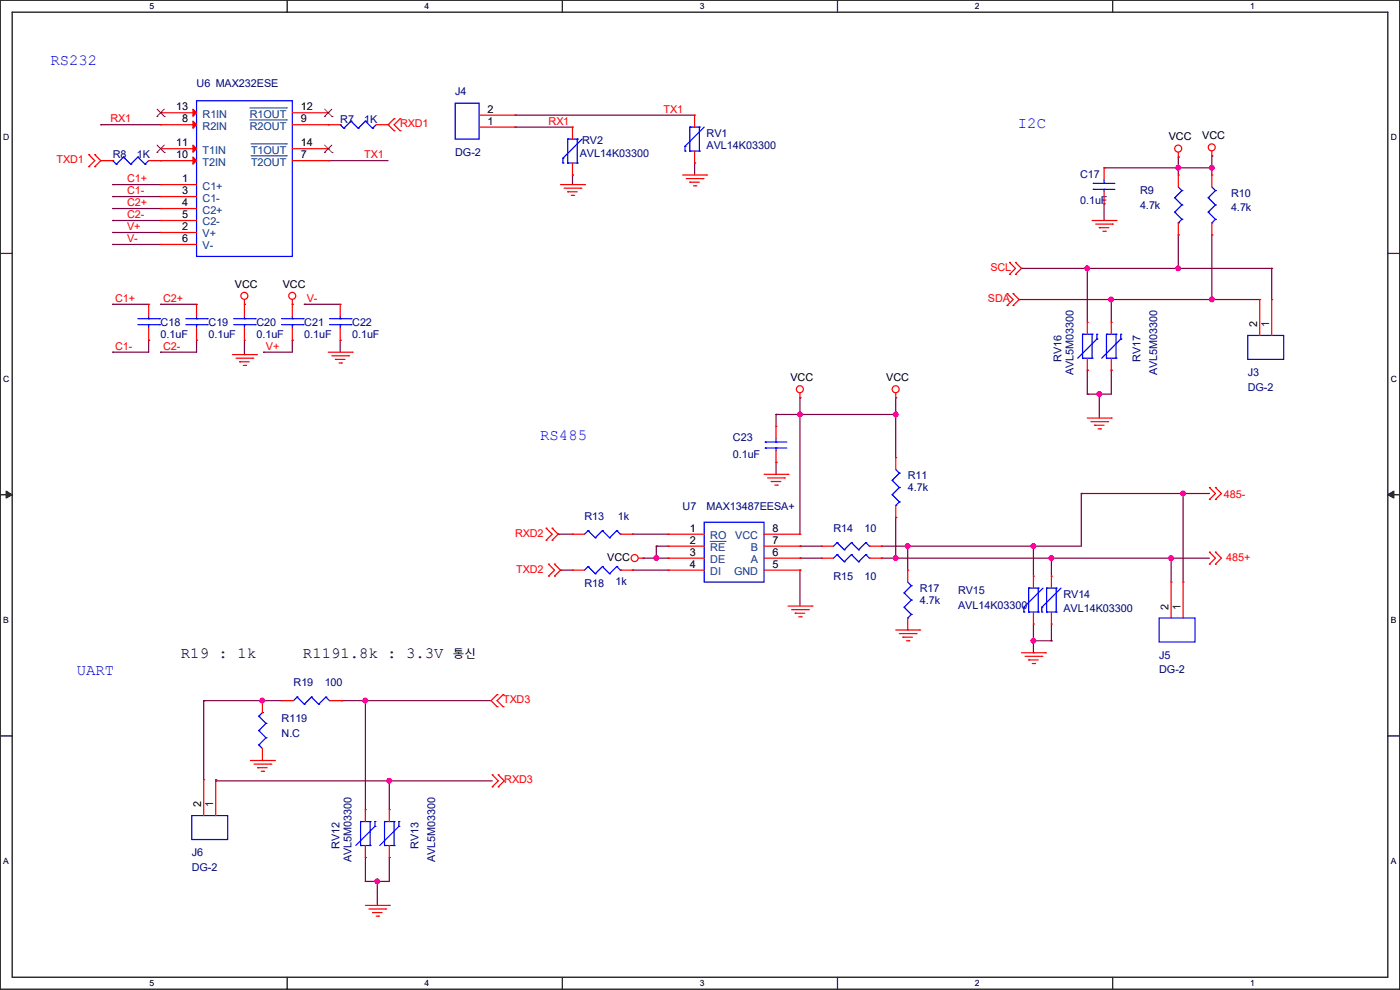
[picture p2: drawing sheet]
<svg xmlns="http://www.w3.org/2000/svg" width="297mm" height="210mm" viewBox="0 0 297 210" stroke-linecap="round" stroke-linejoin="round" font-family="sans-serif">
<path d="M0 0h297v209.8h-297zM2.6 2.6h291.8v204.7h-291.8z" fill="none" stroke="#000" stroke-width=".25"/>
<g fill="#fff">
<path d="M31.7 .3h1v2h-1z"/>
<path d="M31.7 207.6h1v1.9h-1z"/>
</g>
<path d="M60.9 0v2.6M60.9 207.3v2.5" fill="none" stroke="#000" stroke-width=".25"/>
<g fill="#fff">
<path d="M90.1 .3h1v2h-1z"/>
<path d="M90.1 207.6h1v1.9h-1z"/>
</g>
<path d="M119.3 0v2.6M119.3 207.3v2.5" fill="none" stroke="#000" stroke-width=".25"/>
<g fill="#fff">
<path d="M148.5 .3h.9v2h-.9z"/>
<path d="M148.5 207.6h.9v1.9h-.9z"/>
</g>
<path d="M177.7 0v2.6M177.7 207.3v2.5" fill="none" stroke="#000" stroke-width=".25"/>
<g fill="#fff">
<path d="M206.8 .3h1v2h-1z"/>
<path d="M206.8 207.6h1v1.9h-1z"/>
</g>
<path d="M236.1 0v2.6M236.1 207.3v2.5" fill="none" stroke="#000" stroke-width=".25"/>
<g fill="#fff">
<path d="M265.2 .3h1v2h-1z"/>
<path d="M265.2 207.6h1v1.9h-1z"/>
<path d="M.7 28.2h1.2v1.9h-1.2z"/>
<path d="M295.1 28.2h1.2v1.9h-1.2z"/>
<path d="M.7 79.3h1.2v2h-1.2z"/>
<path d="M295.1 79.3h1.2v2h-1.2z"/>
</g>
<path d="M0 53.8h2.6M294.4 53.8h2.6" fill="none" stroke="#000" stroke-width=".25"/>
<g fill="#fff">
<path d="M.7 130.5h1.2v2h-1.2z"/>
<path d="M295.1 130.5h1.1v2h-1.1z"/>
</g>
<path d="M0 104.9h2.6M294.4 104.9h2.6" fill="none" stroke="#000" stroke-width=".25"/>
<path d="M1.3 104.2l1.3 .7-1.3 .8zM294.4 104.9l1.3-.7v1.5z" fill="#000" stroke="#000" stroke-width=".21"/>
<g fill="#fff">
<path d="M.7 181.7h1.2v2h-1.2z"/>
<path d="M295.1 181.7h1.1v2h-1.1z"/>
</g>
<path d="M0 156.1h2.6M294.4 156.1h2.6" fill="none" stroke="#000" stroke-width=".25"/>
<g fill="none" stroke="#800040" stroke-width=".25">
<path d="M21.4 26.5h.1M21.4 26.5h12.7M23.9 39.2h.1M23.9 39.2h10.2M69.6 34.1h.1M69.6 34.1h12.7M109.3 24.4h.1M109.3 27h.1M109.3 24.4h38.1M109.3 27h12.2M121.5 37.1h.1M121.5 37.1v2.1"/>
<path d="M147.4 34.6h.1M147.4 34.6v2.5M234.2 35.6h.1M234.2 35.6h22.9M250 33.3h.1M250 35.6h.1M250 33.3v3.8M257.1 35.6h.1M257.1 33.1h.1M257.1 33.1v4M23.9 41.7h.1M23.9 44.2h.1"/>
<path d="M23.9 46.8h.1M23.9 49.3h.1M23.9 51.9h.1M23.9 41.7h10.2M23.9 44.2h10.2M23.9 46.8h10.2M23.9 49.3h10.2M23.9 51.9h10.2M216.7 56.9h.1M216.7 56.9h53.1M230.7 56.9h.1M230.7 56.9v11.5"/>
<path d="M234.2 43.2h.1M234.2 43.2v3.6M250 56.9h.1M250 49.8h.1M250 49.8v7.1M257.1 49.8h.1M257.1 49.8v13.7M269.8 56.9h.1M269.8 56.9v6.6M23.9 64.6h.1M23.9 74.7h.1M23.9 64.6h7.6"/>
<path d="M31.5 72.2h.1M31.5 72.2v2.5h-7.6M34.1 64.6h.1M34.1 74.7h.1M34.1 64.6h7.6M41.7 72.2h.1M41.7 72.2v2.5h-7.6M51.9 75.2h.1M51.9 72.2v3M55.9 74.7h.1M62 72.2h.1M62 72.2v2.5h-6.1"/>
<path d="M64.6 64.6h.1M64.6 64.6h7.6M72.2 72.2h.1M72.2 72.2v2.5M216.2 63.5h.1M216.2 63.5h51.1M230.7 78.5h.1M230.7 78.5v5.1M235.8 63.5h.1M235.8 78.5h.1M235.8 78.5v5.1h-5.1M235.8 63.5v4.9"/>
<path d="M257.1 63.5h.1M164.6 87.9h.1M164.6 98.1h.1M164.6 87.9h25.4M164.6 87.9v2.6M164.6 98.1v2.5M169.7 87.9h.1M169.7 84.4h.1M169.7 84.4v28.9M190 87.9h.1M190 84.4h.1M190 84.4v12.7"/>
<path d="M230.7 83.6h.1M233.2 83.6h.1M233.2 83.6v5.1M118.4 113.3h.1M118.4 113.3h3.1M134.2 113.3h.1M134.2 113.3h7.6M136.4 118.4h.1M136.4 118.4h5.4M139.2 115.9h.1M139.2 118.4h.1M139.2 115.9v2.5"/>
<path d="M139.2 115.9h2.6M169.7 115.9h.1M169.7 118.4h.1M169.7 115.9h4.6M169.7 118.4h4.6M187 115.9h.1M187 118.4h.1M187 118.4h69.6M190 109.8h.1M190 118.4h.1M190 109.8v8.6M192.6 115.9h.1"/>
<path d="M192.6 115.9v5M219.2 115.9h.1M219.2 115.9v6.3M223.1 118.4h.1M223.1 118.4v3.8M229.4 104.7h.1M229.4 104.7v11.2h-42.4M229.4 104.7h27.2M248.5 118.4h.1M248.5 118.4v5.1M251 104.7h.1M251 104.7v18.8"/>
<path d="M118.9 120.9h.1M118.9 120.9h2.6M134.2 120.9h.1M134.2 120.9h7.6M169.7 120.9h.1M169.7 120.9v7.7M219.2 135.9h.1M219.2 138.5h.1M219.2 132.4v6.1M219.2 135.9h3.9M223.1 135.9h.1M223.1 132.4v3.5"/>
<path d="M43.2 148.6h.1M43.2 148.6h16.5M43.2 148.6v16.8M55.7 148.6h.1M72.4 148.6h.1M72.4 148.6h31.8M77.5 148.6h.1M77.5 148.6v23.1M45.8 165.4h.1M45.8 165.7h.1M45.8 165.7h58.6M45.8 165.4v.3"/>
<path d="M82.6 165.7h.1M82.6 165.7v6M77.5 181.9h.1M77.5 187h.1M77.5 181.9v5.1M80.1 187h.1M80.1 187v5.1M82.6 181.9h.1M82.6 181.9v5.1h-5.1"/>
</g>
<g fill="#f0f" stroke="#f0f" stroke-width=".25">
<circle cx="190" cy="118.4" r=".49"/>
<circle cx="219.2" cy="115.8" r=".49"/>
<circle cx="248.4" cy="118.4" r=".49"/>
<circle cx="223" cy="118.4" r=".49"/>
<circle cx="169.7" cy="87.9" r=".49"/>
<circle cx="250" cy="56.9" r=".49"/>
<circle cx="257.1" cy="63.5" r=".49"/>
<circle cx="230.7" cy="56.9" r=".49"/>
<circle cx="235.7" cy="63.5" r=".49"/>
<circle cx="251" cy="104.7" r=".49"/>
<circle cx="250" cy="35.6" r=".49"/>
<circle cx="257.1" cy="35.6" r=".49"/>
<circle cx="190" cy="87.9" r=".49"/>
<circle cx="55.6" cy="148.6" r=".49"/>
<circle cx="82.6" cy="165.6" r=".49"/>
<circle cx="139.2" cy="118.4" r=".49"/>
<circle cx="192.6" cy="115.8" r=".49"/>
<circle cx="219.2" cy="135.9" r=".49"/>
<circle cx="80" cy="187" r=".49"/>
<circle cx="77.5" cy="148.6" r=".49"/>
<circle cx="233.2" cy="83.6" r=".49"/>
</g>
<g fill="none" stroke="#f00" stroke-width=".25">
<path d="M18.8 32.8h.1M18.8 35.3h.1M18.8 32.8l1.3 1.3-1.3 1.2M20.1 35.3h.1M20.1 32.8h.1M20.1 32.8l1.3 1.3M21.4 34.1h.1M21.4 34.1l-1.3 1.2M21.4 34.1h2.5M31.5 34.1h10.2M34.1 39.2h.1M34.1 31.5h.1"/>
<path d="M34.1 34.1h.1M34.1 23.9h.1M34.1 26.5h.1M34.1 39.2h7.6M34.1 23.9h7.6M34.1 26.5h7.6M34.1 31.5h7.6M62 23.9h7.6M62 26.5h10.2M62 31.5h7.6M62 34.1h7.6M69.6 23.9h.1"/>
<path d="M69.6 26.5h.1M69.6 31.5h.1M69.6 34.1h.1M79.8 26.5h2.5M82.3 26.5h.1M82.3 26.5l1.3 1.2M83.6 25.2h.1M83.6 27.7h.1M83.6 25.2l-1.3 1.3M84.9 27.7h.1M84.9 25.2h.1M84.9 25.2l-1.3 1.3 1.3 1.2"/>
<path d="M101.6 27h7.7M101.6 24.4h7.7M109.3 27h.1M109.3 24.4h.1M118.9 39.2h5.1M119.7 39.9h3.5M121.5 27h.1M121.5 37.1h.1M121.5 27v2.5M121.5 34.6v2.5M123.2 39.9h.1M124 39.2h.1"/>
<path d="M144.8 37.1h5.1M145.6 37.9h3.5M146.3 38.7h.1M146.3 38.7h2.1M147.1 39.4h.5M147.4 24.4h.1M147.4 34.6h.1M147.4 24.4v2.6M147.4 32v2.6M147.6 39.4h.1M149.1 37.9h.1M149.9 37.1h.1"/>
<path d="M234.2 35.6h.1M234.2 35.6v2.5M250 33.3h.1M250 37.1h.1M250 32.3v1M250 37.1v2.6M257.1 33.1h.1M257.1 37.1h.1M257.1 32v1.1M257.1 37.1v2.6M34.1 41.7h.1M34.1 44.2h.1"/>
<path d="M34.1 46.8h.1M34.1 49.3h.1M34.1 51.9h.1M34.1 46.8h7.6M34.1 41.7h7.6M34.1 44.2h7.6M34.1 49.3h7.6M34.1 51.9h7.6M120.4 40.7h.1M120.4 40.7h2.1M121.2 41.4h.5M121.7 41.4h.1"/>
<path d="M214.2 55.7h.1M214.2 58.2h.1M214.2 55.7l1.2 1.2-1.2 1.3M215.4 58.2h.1M215.4 55.7h.1M215.4 55.7l1.3 1.2-1.3 1.3M231.7 46.8h5.1M232.5 47.5h3.5M233.2 48.3h.1M233.2 48.3h2M234 49.1h.5M234.2 43.2h.1"/>
<path d="M234.2 40.7v2.5M234.5 49.1h.1M236 47.5h.1M236.8 46.8h.1M250 49.8h.1M250 47.3v2.5M257.1 49.8h.1M257.1 47.3v2.5M31.5 64.6h.1M31.5 72.2h.1M31.5 64.6v2.5M31.5 69.6v2.6"/>
<path d="M41.7 64.6h.1M41.7 72.2h.1M41.7 64.6v2.5M41.7 69.6v2.6M49.3 75.2h5.1M50.1 76h3.5M50.8 76.8h.1M50.8 76.8h2.1M51.6 77.5h.5M51.9 64.6h.1M51.9 72.2h.1M51.9 63.5v3.6"/>
<path d="M51.9 69.6v2.6M52.1 77.5h.1M53.6 76h.1M54.4 75.2h.1M62 64.6h.1M62 72.2h.1M62 63.5v3.6M62 69.6v2.6M69.6 74.7h5.1M70.4 75.5h3.6M71.2 76.2h.1M71.2 76.2h2"/>
<path d="M71.9 77h.5M72.2 64.6h.1M72.2 72.2h.1M72.2 64.6v2.5M72.2 69.6v2.6M72.4 77h.1M74 75.5h.1M74.7 74.7h.1M213.7 62.3h.1M213.7 64.8h.1M213.7 62.3l1.2 1.2-1.2 1.3M214.9 64.8h.1"/>
<path d="M214.9 62.3h.1M214.9 62.3l1.3 1.2-1.3 1.3M230.7 78.5h.1M230.7 68.4h.1M230.7 68.4v2.5M230.7 76v2.5M235.8 78.5h.1M235.8 68.4h.1M235.8 68.4v2.5M235.8 76v2.5M267.3 63.5h.1M267.3 63.5v7.7"/>
<path d="M269.8 63.5h.1M269.8 63.5v7.7M164.6 98.1h.1M164.6 90.5h.1M164.6 90.5v2.5M164.6 95.5v2.6M169.7 84.4h.1M169.7 83.4v1M190 84.4h.1M190 97.1h.1M190 83.4v1M190 97.1v2.5"/>
<path d="M230.7 88.7h5.1M231.4 89.5h3.6M232.2 90.2h.1M232.2 90.2h2M233 91h.5M233.5 91h.1M235 89.5h.1M235.8 88.7h.1M115.9 112.1h.1M115.9 114.6h.1M115.9 112.1l1.2 1.2-1.2 1.3M116.4 119.7h.1"/>
<path d="M116.4 119.7l1.2 1.2-1.2 1.3M117.1 114.6h.1M117.1 112.1h.1M117.1 112.1l1.3 1.2-1.3 1.3M117.6 119.7h.1M117.6 119.7l1.3 1.2-1.3 1.3M121.5 113.3h.1M121.5 113.3h2.5M131.6 113.3h2.6M134.2 113.3h.1M135.4 118.4h1M136.4 118.4h.1"/>
<path d="M141.8 113.3h.1M141.8 115.9h.1M141.8 118.4h.1M141.8 118.4h7.6M141.8 113.3h7.6M141.8 115.9h7.6M162.1 100.6h5.1M162.1 118.4h7.6M162.1 113.3h7.6M162.1 115.9h7.6M162.9 101.4h3.5M163.6 102.2h.1"/>
<path d="M163.6 102.2h2.1M164.4 102.9h.5M164.9 102.9h.1M166.4 101.4h.1M167.2 100.6h.1M169.7 113.3h.1M169.7 115.9h.1M169.7 118.4h.1M174.3 115.9h.1M174.3 118.4h.1M174.3 118.4h2.5M174.3 115.9h2.5"/>
<path d="M184.4 118.4h2.6M184.4 115.9h2.6M187 115.9h.1M187 118.4h.1M190 109.8h.1M190 107.2v2.6M256.6 106h.1M256.6 103.4h.1M256.6 119.7h.1M256.6 117.1h.1M256.6 103.4l1.3 1.3-1.3 1.3M256.6 117.1l1.3 1.3-1.3 1.3"/>
<path d="M257.9 106h.1M257.9 103.4h.1M257.9 119.7h.1M257.9 117.1h.1M257.9 103.4l1.2 1.3-1.2 1.3M257.9 117.1l1.2 1.3-1.2 1.3M116.4 122.2h.1M117.6 122.2h.1M121.5 120.9h.1M121.5 120.9h2.5M131.6 120.9h2.6M134.2 120.9h.1"/>
<path d="M141.8 120.9h.1M141.8 120.9h7.6M162.1 120.9h7.6M167.2 128.6h5.1M167.9 129.3h3.6M168.7 130.1h.1M168.7 130.1h2M169.5 130.9h.5M169.7 120.9h.1M170 130.9h.1M171.5 129.3h.1M172.3 128.6h.1"/>
<path d="M190 133.6h5.1M190.8 134.4h3.6M191.6 135.2h.1M191.6 135.2h2M192.3 135.9h.5M192.6 120.9h.1M192.6 133.6h.1M192.6 120.9v2.6M192.6 131.1v2.5M192.8 135.9h.1M194.4 134.4h.1M195.1 133.6h.1"/>
<path d="M216.7 138.5h5.1M217.5 139.2h3.5M218.2 140h.1M218.2 140h2.1M219.2 122.2h.1M219.2 132.4h.1M219.2 122.2v2.6M219.2 129.8v2.6M221 139.2h.1M221.8 138.5h.1M223.1 122.2h.1M223.1 132.4h.1"/>
<path d="M223.1 122.2v2.6M223.1 129.8v2.6M248.5 123.5h.1M248.5 123.5v7.6M251 123.5h.1M251 123.5v7.6M55.7 148.6h.1M55.7 148.6v2.6M55.7 158.8v2.5M59.7 148.6h.1M59.7 148.6h2.6M69.9 148.6h2.5"/>
<path d="M72.4 148.6h.1M105.5 147.4h.1M105.5 149.9h.1M105.5 147.4l-1.3 1.2 1.3 1.3M106.7 149.9h.1M106.7 147.4h.1M106.7 147.4l-1.2 1.2 1.2 1.3M219 140.8h.5M219.5 140.8h.1M43.2 165.4h.1M43.2 165.4v7.6M45.8 165.4h.1"/>
<path d="M45.8 165.4v7.6M53.1 161.3h5.1M53.9 162.1h3.5M54.7 162.9h.1M54.7 162.9h2M55.4 163.6h.5M55.7 161.3h.1M55.9 163.6h.1M57.4 162.1h.1M58.2 161.3h.1M77.5 171.7h.1M77.5 171.7v2.6"/>
<path d="M77.5 179.4v2.5M82.6 171.7h.1M82.6 171.7v2.6M82.6 179.4v2.5M104.4 166.9h.1M104.4 164.4h.1M104.4 164.4l1.3 1.3-1.3 1.2M105.7 166.9h.1M105.7 164.4h.1M105.7 164.4l1.3 1.3-1.3 1.2M77.5 181.9h.1M77.5 192.1h5.1"/>
<path d="M78.3 192.8h3.5M79 193.6h.1M79 193.6h2.1M79.8 194.4h.5M80.3 194.4h.1M81.8 192.8h.1M82.6 192.1h.1M82.6 181.9h.1"/>
<circle cx="250" cy="31.5" r=".74"/>
<circle cx="257.1" cy="31.3" r=".74"/>
<circle cx="51.8" cy="62.8" r=".74"/>
<circle cx="62" cy="62.8" r=".74"/>
<circle cx="169.7" cy="82.6" r=".74"/>
<circle cx="190" cy="82.6" r=".74"/>
<circle cx="134.6" cy="118.4" r=".74"/>
</g>
<g fill="none" stroke="#00f" stroke-width=".25">
<path d="M23.9 34.1h.1M23.9 34.1l.8 .7M24.7 34.8h.1M26.2 33.3h.1M26.2 33.3l1.5 1.5M26.2 33.3l-1.5 1.5M27.7 34.8h.1M29.3 33.3h.1M29.3 33.3l1.5 1.5M29.3 33.3l-1.6 1.5M30.8 34.8h.1M31.5 34.1l-.7 .7"/>
<path d="M41.7 21.4h20.3v33h-20.3zM72.2 26.5h.1M72.2 26.5l.7 .7M72.9 27.2h.1M74.5 25.7h.1M74.5 25.7l1.5 1.5M74.5 25.7l-1.6 1.5M76 27.2h.1M77.5 25.7h.1M77.5 25.7l1.5 1.5M77.5 25.7l-1.5 1.5M79 27.2h.1"/>
<path d="M79.8 26.5l-.8 .7M96.6 21.9h5v7.6h-5zM119.4 33.6h.1M119.4 34.6h.1M119.4 33.6v1M120.4 34.6h.1M120.4 29.5h.1M120.4 29.5h2.1M120.4 34.6h2.1M120.4 29.5v5.1M122.5 29.5h.1M122.5 34.6h.1"/>
<path d="M122.5 29.5v5.1M123.5 29.5l-4.1 4.1M145.3 31h.1M145.3 32h.1M145.3 31v1M146.3 32h.1M146.3 27h.1M146.3 27h2.1M146.3 32h2.1M146.3 27v5M148.4 27h.1M148.4 32h.1"/>
<path d="M148.4 27v5M149.4 27l-4.1 4M231.9 38.9h.1M231.9 38.9h4.6M234.2 38.9h.1M234.2 38.1v.8M250 39.7l.7 .7M257.1 39.7l.8 .7M231.9 40.2h.1M231.9 40.2h4.6M234.2 40.2h.1M234.2 40.2v.5"/>
<path d="M249.2 42h.1M249.2 45h.1M249.2 42l1.5 1.5M249.2 45l1.5 1.5M250 47.3h.1M250.7 40.4h.1M250.7 43.5h.1M250.7 46.5h.1M250.7 40.4l-1.5 1.6M250.7 43.5l-1.5 1.5M250.7 46.5l-.7 .8M256.3 42h.1"/>
<path d="M256.3 45h.1M256.3 42l1.6 1.5M256.3 45l1.6 1.5M257.1 47.3h.1M257.9 40.4h.1M257.9 43.5h.1M257.9 46.5h.1M257.9 40.4l-1.6 1.6M257.9 43.5l-1.6 1.5M257.9 46.5l-.8 .8M29.3 68.9h4.5M29.3 67.6h4.5"/>
<path d="M31.5 67.6h.1M31.5 68.9h.1M31.5 67.1v.5M31.5 68.9v.7M33.8 68.9h.1M33.8 67.6h.1M39.4 68.9h4.6M39.4 67.6h4.6M41.7 67.6h.1M41.7 68.9h.1M41.7 67.1v.5M41.7 68.9v.7"/>
<path d="M44 68.9h.1M44 67.6h.1M49.6 68.9h4.5M49.6 67.6h4.5M51.9 67.6h.1M51.9 68.9h.1M51.9 67.1v.5M51.9 68.9v.7M54.1 68.9h.1M54.1 67.6h.1M59.7 68.9h4.6M59.7 67.6h4.6"/>
<path d="M62 67.6h.1M62 68.9h.1M62 67.1v.5M62 68.9v.7M64.3 68.9h.1M64.3 67.6h.1M69.9 68.9h4.6M69.9 67.6h4.6M72.2 67.6h.1M72.2 68.9h.1M72.2 67.1v.5M72.2 68.9v.7"/>
<path d="M74.5 68.9h.1M74.5 67.6h.1M229.7 76h.1M229.7 70.9h.1M229.7 76h2M229.7 70.9h2M229.7 70.9v5.1M231.7 70.9h.1M231.7 76h.1M231.7 70.9v5.1M232.7 71.9h.1M232.7 70.9h.1"/>
<path d="M232.7 71.9l-4.1 4.1M232.7 70.9v1M234.7 76h.1M234.7 70.9h.1M234.7 76h2.1M234.7 70.9v5.1M234.7 70.9h2.1M236.8 70.9h.1M236.8 76h.1M236.8 70.9v5.1M237.8 71.9h.1M237.8 70.9h.1"/>
<path d="M237.8 71.9l-4.1 4.1M237.8 70.9v1M264.7 71.2h7.6v5h-7.6zM162.3 93.8h.1M162.3 95h.1M162.3 93.8h4.6M162.3 95h4.6M164.6 95h.1M164.6 93.8h.1M164.6 93v.8M164.6 95v.5M190 99.6l.8 .8"/>
<path d="M124.8 112.6h.1M124.8 112.6l-.8 .7M124.8 112.6l1.5 1.5M126.3 114.1h.1M127.8 112.6h.1M127.8 112.6l-1.5 1.5M127.8 112.6l1.5 1.5M129.3 114.1h.1M130.9 112.6h.1M130.9 112.6l-1.6 1.5M130.9 112.6l.7 .7M131.6 113.3h.1"/>
<path d="M149.4 110.8h12.7v12.7h-12.7zM177.6 115.1h.1M177.6 117.6h.1M177.6 115.1l-.8 .8M177.6 115.1l1.5 1.5M177.6 117.6l-.8 .8M177.6 117.6l1.5 1.6M179.1 116.6h.1M179.1 119.2h.1M180.6 115.1h.1M180.6 117.6h.1M180.6 115.1l-1.5 1.5"/>
<path d="M180.6 115.1l1.6 1.5M180.6 117.6l-1.5 1.6M180.6 117.6l1.6 1.6M182.2 116.6h.1M182.2 119.2h.1M183.7 115.1h.1M183.7 117.6h.1M183.7 115.1l-1.5 1.5M183.7 115.1l.7 .8M183.7 117.6l-1.5 1.6M183.7 117.6l.7 .8M184.4 115.9h.1"/>
<path d="M184.4 118.4h.1M189.3 101.9h.1M189.3 104.9h.1M189.3 101.9l1.5 1.5M189.3 104.9l1.5 1.6M190 107.2h.1M190.8 100.4h.1M190.8 103.4h.1M190.8 106.5h.1M190.8 100.4l-1.5 1.5M190.8 103.4l-1.5 1.5M190.8 106.5l-.8 .7"/>
<path d="M124.8 120.2h.1M124.8 120.2l-.8 .7M124.8 120.2l1.5 1.5M126.3 121.7h.1M127.8 120.2h.1M127.8 120.2l-1.5 1.5M127.8 120.2l1.5 1.5M129.3 121.7h.1M130.9 120.2h.1M130.9 120.2l-1.6 1.5M130.9 120.2l.7 .7M131.6 120.9h.1"/>
<path d="M191.8 125.8h.1M191.8 128.8h.1M191.8 128.8l1.5 1.5M191.8 125.8l1.5 1.5M192.6 131.1h.1M192.6 123.5l.7 .7M193.3 124.2h.1M193.3 127.3h.1M193.3 130.3h.1M193.3 124.2l-1.5 1.6M193.3 127.3l-1.5 1.5M193.3 130.3l-.7 .8"/>
<path d="M217.2 128.8h.1M217.2 129.8h.1M217.2 128.8v1M218.2 129.8h.1M218.2 124.8h.1M218.2 124.8h2.1M218.2 129.8h2.1M218.2 124.8v5M220.3 124.8h.1M220.3 129.8h.1M220.3 124.8v5M221 128.8h.1"/>
<path d="M221 129.8h.1M221 128.8v1M221.3 124.8l-4.1 4M222 129.8h.1M222 124.8h.1M222 124.8h2.1M222 129.8h2.1M222 124.8v5M224.1 124.8h.1M224.1 129.8h.1M224.1 124.8v5M225.1 124.8l-4.1 4"/>
<path d="M245.9 131.1h7.6v5.1h-7.6zM54.9 158h.1M54.9 155h.1M54.9 151.9h.1M54.9 158l.8 .8M54.9 155l1.5 1.5M54.9 151.9l1.5 1.6M55.7 151.2h.1M55.7 151.2l-.8 .7M56.4 156.5h.1M56.4 153.5h.1M56.4 156.5l-1.5 1.5"/>
<path d="M56.4 153.5l-1.5 1.5M63 147.9h.1M63 147.9l-.7 .7M63 147.9l1.6 1.5M64.6 149.4h.1M66.1 147.9h.1M66.1 147.9l-1.5 1.5M66.1 147.9l1.5 1.5M67.6 149.4h.1M69.1 147.9h.1M69.1 147.9l-1.5 1.5M69.1 147.9l.8 .7"/>
<path d="M69.9 148.6h.1M40.7 173h7.6v5.1h-7.6zM76.5 179.4h.1M76.5 174.3h.1M76.5 179.4h2M76.5 174.3v5.1M76.5 174.3h2M78.5 174.3h.1M78.5 179.4h.1M78.5 174.3v5.1M79.5 175.3h.1M79.5 174.3h.1"/>
<path d="M79.5 175.3l-4 4.1M79.5 174.3v1M81.6 179.4h.1M81.6 174.3h.1M81.6 179.4h2M81.6 174.3h2M81.6 174.3v5.1M83.6 174.3h.1M83.6 179.4h.1M83.6 174.3v5.1M84.6 175.3h.1M84.6 174.3h.1"/>
<path d="M84.6 175.3l-4 4.1M84.6 174.3v1"/>
</g>
<path d="M53 22.9h7.7M53 25.4h7.7M53.3 30.5h7.4M53.3 33.1h7.4M60.7 22.9h.1M60.7 25.4h.1M60.7 30.5h.1M60.7 33.1h.1M150.7 114.9h3.1M153.8 114.9h.1" fill="none" stroke="#004080" stroke-width=".21"/>
<g fill="none" stroke="#804000" stroke-width=".21">
<path d="M33.3 32.3h.1M33.3 24.7h.1M33.3 30.8l1.6 1.5M33.3 23.2l1.6 1.5M34.8 30.8l-1.5 1.5M34.8 23.2l-1.5 1.5M34.9 32.3h.1M34.9 24.7h.1M68.8 24.7h.1M68.8 32.3h.1M68.9 23.2l1.5 1.5M68.9 30.8l1.5 1.5"/>
<path d="M70.4 23.2l-1.6 1.5M70.4 30.8l-1.6 1.5M70.4 24.7h.1M70.4 32.3h.1"/>
</g>
<g fill="#f00" stroke="#f00" stroke-width=".25">
<path d="M40.9 30.8l.8 .7-.8 .8z"/>
<path d="M40.9 33.3l.8 .8-.8 .7z"/>
<path d="M40.9 23.2l.8 .7-.8 .8z"/>
<path d="M40.9 25.7l.8 .8-.8 .7z"/>
</g>
<g font-size="3.3" fill="#00f">
<text x="10.7" y="13.8">RS232</text>
<text x="215.9" y="27.1">I2C</text>
<text x="114.6" y="93.3">RS485</text>
<text x="16.3" y="143.1">UART</text>
</g>
<g font-size="3.3">
<text x="38.4" y="139.6">R19 : 1k</text>
<text x="64.3" y="139.6">R1191.8k : 3.3V</text>
</g>
<text font-size="2.5" x="96.1" y="139.6">통신</text>
<g font-size="2.3">
<text x="37.4" y="23.4">13</text>
<text x="63.8" y="23.4">12</text>
<text x="103.4" y="23.9">2</text>
<text x="38.7" y="25.9">8</text>
<text x="63.8" y="25.9">9</text>
<text x="103.4" y="26.4">1</text>
<text x="247.9" y="29.8">VCC</text>
<text x="255.1" y="29.5">VCC</text>
<text x="37.4" y="31">11</text>
<text x="37.4" y="33.5">10</text>
<text x="63.8" y="31">14</text>
<text x="63.8" y="33.5">7</text>
<text x="38.7" y="38.6">1</text>
<text x="38.7" y="41.1">3</text>
<text x="38.7" y="43.7">4</text>
<text x="38.7" y="46.2">5</text>
<text x="38.7" y="48.8">2</text>
<text x="38.7" y="51.3">6</text>
<text x="49.8" y="61">VCC</text>
<text x="60" y="61">VCC</text>
<text x="266.7" y="69.4" transform="rotate(-90 266.7 69.4)">2</text>
<text x="269.2" y="69.4" transform="rotate(-90 269.2 69.4)">1</text>
<text x="167.7" y="80.9">VCC</text>
<text x="188" y="80.9">VCC</text>
<text x="146.3" y="112.8">1</text>
<text x="163.9" y="112.8">8</text>
<text x="128.8" y="119">VCC</text>
<text x="146.3" y="115.3">2</text>
<text x="146.3" y="117.9">3</text>
<text x="163.9" y="115.3">7</text>
<text x="163.9" y="117.9">6</text>
<text x="146.3" y="120.4">4</text>
<text x="163.9" y="120.4">5</text>
<text x="247.9" y="129.3" transform="rotate(-90 247.9 129.3)">2</text>
<text x="250.4" y="129.3" transform="rotate(-90 250.4 129.3)">1</text>
<text x="42.7" y="171.2" transform="rotate(-90 42.7 171.2)">2</text>
<text x="45.2" y="171.2" transform="rotate(-90 45.2 171.2)">1</text>
</g>
<g font-size="2.3" fill="#000080">
<text x="41.7" y="18.4">U6 MAX232ESE</text>
<text x="96.6" y="20.2">J4</text>
<text x="72.2" y="26">R7</text>
<text x="77.3" y="26">1K</text>
<text x="149.9" y="29">RV1</text>
<text x="23.9" y="33.6">R8</text>
<text x="29" y="33.6">1K</text>
<text x="96.6" y="33.1">DG-2</text>
<text x="123" y="33.4">AVL14K03300</text>
<text x="123.5" y="30.6">RV2</text>
<text x="149.9" y="31.6">AVL14K03300</text>
<text x="229.2" y="37.7">C17</text>
<text x="241.9" y="41.2">R9</text>
<text x="261.2" y="41.7">R10</text>
<text x="229.2" y="43.3">0.1uF</text>
<text x="241.9" y="44.3">4.7k</text>
<text x="261.2" y="44.8">4.7k</text>
<text x="34.1" y="69.2">C18</text>
<text x="34.1" y="71.7">0.1uF</text>
<text x="44.2" y="69.2">C19</text>
<text x="44.2" y="71.7">0.1uF</text>
<text x="54.4" y="69.2">C20</text>
<text x="54.4" y="71.7">0.1uF</text>
<text x="64.6" y="69.2">C21</text>
<text x="64.6" y="71.7">0.1uF</text>
<text x="74.7" y="69.2">C22</text>
<text x="74.7" y="71.7">0.1uF</text>
<text x="225.2" y="76.8" transform="rotate(-90 225.2 76.8)">RV16</text>
<text x="241.9" y="76.8" transform="rotate(-90 241.9 76.8)">RV17</text>
<text x="227.7" y="79.5" transform="rotate(-90 227.7 79.5)">AVL5M03300</text>
<text x="245.5" y="79.5" transform="rotate(-90 245.5 79.5)">AVL5M03300</text>
<text x="264.7" y="79.8">J3</text>
<text x="264.7" y="82.9">DG-2</text>
<text x="155.5" y="93.6">C23</text>
<text x="155.5" y="97.1">0.1uF</text>
<text x="192.6" y="101.7">R11</text>
<text x="192.6" y="104.2">4.7k</text>
<text x="124" y="110.3">R13</text>
<text x="131.1" y="110.3">1k</text>
<text x="144.8" y="108.3">U7</text>
<text x="149.9" y="108.3">MAX13487EESA+</text>
<text x="176.8" y="112.9">R14</text>
<text x="183.4" y="112.9">10</text>
<text x="124" y="124.5">R18</text>
<text x="130.6" y="124">1k</text>
<text x="176.8" y="123">R15</text>
<text x="183.4" y="123">10</text>
<text x="195.1" y="125.6">R17</text>
<text x="195.1" y="128.1">4.7k</text>
<text x="203.2" y="126.1">RV15</text>
<text x="203.2" y="129.1">AVL14K03300</text>
<text x="225.6" y="126.8">RV14</text>
<text x="225.6" y="129.9">AVL14K03300</text>
<text x="245.9" y="139.8">J5</text>
<text x="245.9" y="142.8">DG-2</text>
<text x="62.3" y="145.6">R19</text>
<text x="68.9" y="145.6">100</text>
<text x="59.7" y="153.2">R119</text>
<text x="59.7" y="156.3">N.C</text>
<text x="40.7" y="181.7">J6</text>
<text x="40.7" y="184.7">DG-2</text>
<text x="72" y="180.1" transform="rotate(-90 72 180.1)">RV12</text>
<text x="74.5" y="182.9" transform="rotate(-90 74.5 182.9)">AVL5M03300</text>
<text x="88.8" y="180.1" transform="rotate(-90 88.8 180.1)">RV13</text>
<text x="92.3" y="182.9" transform="rotate(-90 92.3 182.9)">AVL5M03300</text>
</g>
<g font-size="2.3" fill="#f00">
<text x="140.8" y="23.9">TX1</text>
<text x="23.4" y="26">RX1</text>
<text x="84.9" y="27">RXD1</text>
<text x="116.4" y="26.5">RX1</text>
<text x="12" y="34.6">TXD1</text>
<text x="77.3" y="33.6">TX1</text>
<text x="27" y="38.6">C1+</text>
<text x="27" y="41.2">C1-</text>
<text x="27" y="43.7">C2+</text>
<text x="27" y="46.3">C2-</text>
<text x="27" y="48.8">V+</text>
<text x="27" y="51.3">V-</text>
<text x="210.1" y="57.5">SCL</text>
<text x="24.4" y="64">C1+</text>
<text x="34.6" y="64">C2+</text>
<text x="65.1" y="64">V-</text>
<text x="209.6" y="64.1">SDA</text>
<text x="24.4" y="74.2">C1-</text>
<text x="34.6" y="74.2">C2-</text>
<text x="56.4" y="74.2">V+</text>
<text x="259.6" y="105.7">485-</text>
<text x="109.3" y="113.9">RXD2</text>
<text x="260.1" y="119">485+</text>
<text x="109.5" y="121.5">TXD2</text>
<text x="106.7" y="149.2">TXD3</text>
<text x="107" y="166.2">RXD3</text>
</g>
<g font-size="2.3" fill="#004080">
<text x="43" y="25">R1IN</text>
<text x="43" y="27.5">R2IN</text>
<text x="53" y="25">R1OUT</text>
<text x="53" y="27.5">R2OUT</text>
<text x="43" y="32.6">T1IN</text>
<text x="43" y="35.1">T2IN</text>
<text x="53.3" y="32.6">T1OUT</text>
<text x="53.3" y="35.1">T2OUT</text>
<text x="43" y="40.2">C1+</text>
<text x="43" y="42.8">C1-</text>
<text x="43" y="45.3">C2+</text>
<text x="43" y="47.8">C2-</text>
<text x="43" y="50.4">V+</text>
<text x="43" y="52.9">V-</text>
<text x="150.7" y="114.4">RO</text>
<text x="150.7" y="116.9">RE</text>
<text x="150.7" y="119.5">DE</text>
<text x="156" y="114.4">VCC</text>
<text x="159.3" y="116.9">B</text>
<text x="159.3" y="119.5">A</text>
<text x="150.7" y="122">DI</text>
<text x="155.7" y="122">GND</text>
</g>
<g font-size="1.8">
<text x="31.7" y="1.9">5</text>
<text x="90.1" y="1.9">4</text>
<text x="148.5" y="1.9">3</text>
<text x="206.8" y="1.9">2</text>
<text x="265.2" y="1.9">1</text>
<text x=".7" y="29.8">D</text>
<text x="295.1" y="29.8">D</text>
<text x=".7" y="80.9">C</text>
<text x="295.1" y="80.9">C</text>
<text x=".7" y="132.1">B</text>
<text x="295.1" y="132.1">B</text>
<text x=".7" y="183.3">A</text>
<text x="295.1" y="183.3">A</text>
<text x="31.7" y="209.2">5</text>
<text x="90.1" y="209.2">4</text>
<text x="148.5" y="209.2">3</text>
<text x="206.8" y="209.2">2</text>
<text x="265.2" y="209.2">1</text>
</g>
</svg>
